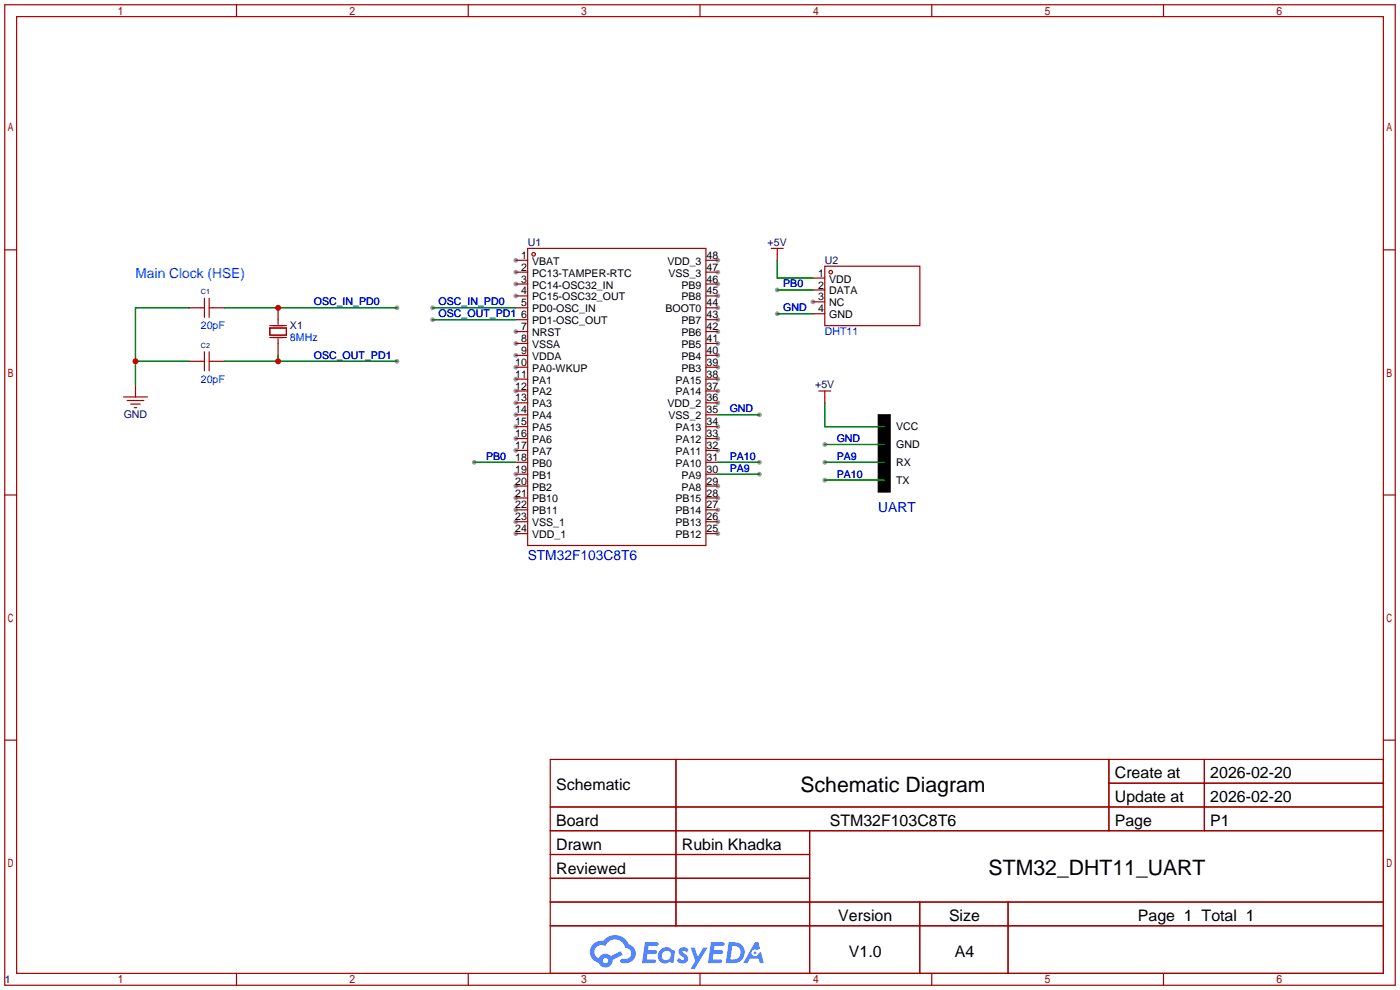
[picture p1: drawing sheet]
<svg xmlns="http://www.w3.org/2000/svg" width="299mm" height="212mm" viewBox="0 0 299 212" stroke-linecap="round" stroke-linejoin="round" font-family="sans-serif">
<g fill="#999">
<circle cx="110.2" cy="55.6" r=".51"/>
<circle cx="110.2" cy="58.2" r=".51"/>
<circle cx="110.2" cy="60.7" r=".51"/>
<circle cx="110.2" cy="63.2" r=".51"/>
<circle cx="110.2" cy="70.9" r=".51"/>
<circle cx="110.2" cy="73.4" r=".51"/>
<circle cx="110.2" cy="75.9" r=".51"/>
<circle cx="110.2" cy="78.5" r=".51"/>
<circle cx="110.2" cy="81" r=".51"/>
<circle cx="110.2" cy="83.6" r=".51"/>
<circle cx="110.2" cy="86.1" r=".51"/>
<circle cx="110.2" cy="88.6" r=".51"/>
<circle cx="110.2" cy="91.2" r=".51"/>
<circle cx="110.2" cy="93.7" r=".51"/>
<circle cx="110.2" cy="96.3" r=".51"/>
<circle cx="110.2" cy="101.3" r=".51"/>
<circle cx="110.2" cy="103.9" r=".51"/>
<circle cx="110.2" cy="106.4" r=".51"/>
<circle cx="110.2" cy="109" r=".51"/>
<circle cx="110.2" cy="111.5" r=".51"/>
<circle cx="110.2" cy="114" r=".51"/>
<circle cx="153.4" cy="114" r=".51"/>
<circle cx="153.4" cy="111.5" r=".51"/>
<circle cx="153.4" cy="109" r=".51"/>
<circle cx="153.4" cy="106.4" r=".51"/>
<circle cx="153.4" cy="103.9" r=".51"/>
<circle cx="153.4" cy="96.3" r=".51"/>
<circle cx="153.4" cy="93.7" r=".51"/>
<circle cx="153.4" cy="91.2" r=".51"/>
<circle cx="153.4" cy="86.1" r=".51"/>
<circle cx="153.4" cy="83.6" r=".51"/>
<circle cx="153.4" cy="81" r=".51"/>
<circle cx="153.4" cy="78.5" r=".51"/>
<circle cx="153.4" cy="75.9" r=".51"/>
<circle cx="153.4" cy="73.4" r=".51"/>
<circle cx="153.4" cy="70.9" r=".51"/>
<circle cx="153.4" cy="68.3" r=".51"/>
<circle cx="153.4" cy="65.8" r=".51"/>
<circle cx="153.4" cy="63.2" r=".51"/>
<circle cx="153.4" cy="60.7" r=".51"/>
<circle cx="153.4" cy="58.2" r=".51"/>
<circle cx="153.4" cy="55.6" r=".51"/>
<circle cx="173.7" cy="64.5" r=".51"/>
<circle cx="92.5" cy="65.8" r=".51"/>
<circle cx="92.5" cy="68.3" r=".51"/>
<circle cx="84.8" cy="77.2" r=".51"/>
<circle cx="84.8" cy="65.8" r=".51"/>
<circle cx="101.3" cy="98.8" r=".51"/>
<circle cx="162.3" cy="88.6" r=".51"/>
<circle cx="166.1" cy="67.1" r=".51"/>
<circle cx="166.1" cy="62" r=".51"/>
<circle cx="162.3" cy="101.3" r=".51"/>
<circle cx="162.3" cy="98.8" r=".51"/>
<circle cx="189" cy="91.2" r=".51"/>
<circle cx="189" cy="95" r=".51"/>
<circle cx="176.3" cy="95" r=".51"/>
<circle cx="176.3" cy="98.8" r=".51"/>
<circle cx="189" cy="98.8" r=".51"/>
<circle cx="176.3" cy="102.6" r=".51"/>
<circle cx="189" cy="102.6" r=".51"/>
</g>
<g fill="none" stroke="#a10000" stroke-width=".25">
<path d="M1 1h297.2v209.6h-297.2zM3.6 3.6h292.1v204.4h-292.1zM50.5 1v2.6M100.1 1v2.6M149.6 1v2.6M199.1 1v2.6M248.7 1v2.6M1 53.4h2.6M295.7 53.4h2.5M1 105.8h2.6M295.7 105.8h2.5M1 158.2h2.6"/>
<path d="M295.7 158.2h2.5M117.6 162.3h178.1v45.7h-178.1zM117.6 172.5h178.1M117.6 177.5h178.1M144.5 162.3v35.6M173 177.5v30.5M237 162.3v15.2M237 167.4h58.7M257.4 162.3v15.2M117.6 182.6h55.4M117.6 192.8h178.1M117.6 187.7h55.4"/>
<path d="M117.6 197.9h178.1M196.6 192.8v15.2M215.4 192.8v15.2M50.5 208v2.6M100.1 208v2.6M149.6 208v2.6M199.1 208v2.6M248.7 208v2.6"/>
</g>
<g fill="#5487ff">
<path d="M145.3 202.7a1.3 1.3 0 0 1 1.9 .3l-.4 .6a.54 .54 0 0 0-.9-.2l.1 .2a1.34 1.34 0 0 1 .9 1.8 1.47 1.47 0 0 1-2.3-.1l.5-.6 .8 .5a.31 .31 0 0 0 .4-.3 .31 .31 0 0 0-.3-.4 1.12 1.12 0 0 1-.7-1.8z"/>
<path d="M147.6 202.5h.9l.6 2 1.2-2h.9l-2.7 4.6h-.9l1-1.7z"/>
<path d="M137.8 201.4h1.7a1.31 1.31 0 0 1 1.2 .2 .4 .4 0 0 1-.3 .5l-1.8 .1-.1 .9h1.6a.4 .4 0 0 1 .4 .4 .4 .4 0 0 1-.5 .4h-1.6l-.2 1.2h1.4a.46 .46 0 0 1 .5 0 .46 .46 0 0 1 .1 .5l-.4 .2h-2.6z"/>
<path d="M151.9 201.4h1.7a1.32 1.32 0 0 1 1.2 .2 .39 .39 0 0 1-.3 .5l-1.8 .1-.1 .9h1.6a.4 .4 0 0 1 .4 .4 .4 .4 0 0 1-.4 .4h-1.7l-.2 1.2h1.4a.46 .46 0 0 1 .5 0 .46 .46 0 0 1 .1 .5l-.4 .2h-2.6z"/>
<path d="M161.3 201.4h.8l.3 1.3-.6 .4a.75 .75 0 0 0-1.1 .3 .75 .75 0 0 0 .5 1 .75 .75 0 0 0 .9-.7l.5-.2 .6 2.3h-.8l-.3-.9h-1.8l-.5 .9h-1z"/>
<path d="M155.7 201.4l-.6 4.4h1.5a2.27 2.27 0 0 0 2.6-2.2 2.27 2.27 0 0 0-2.7-2.2zM156.5 202.1a1.5 1.5 0 0 1 1.8 1.6 1.5 1.5 0 0 1-1.9 1.4h-.3z"/>
<path d="M141.2 203a1.6 1.6 0 0 0-.3 2.3 1.6 1.6 0 0 0 2.3 .2l.7 .3 .3-2.4-.1-.3-.5-.1a1.58 1.58 0 0 0-2.4 0zM141.8 203.5a.98 .98 0 0 1 1.6 .4 .98 .98 0 0 1-1.1 1.3 .94 .94 0 0 1-.9-.7 .94 .94 0 0 1 .4-1z"/>
<path d="M126.8 201.8a2.37 2.37 0 0 0 1.1 4 1.54 1.54 0 0 0 1.8 1 1.54 1.54 0 0 0 1.2-1.6l2.2-1.1-.5-.8-2 1a1.57 1.57 0 0 0-2.7 .5 1.5 1.5 0 0 1-.7-2.1 1.5 1.5 0 0 1 2.2-.5 2.23 2.23 0 0 1 2.3-1.4 2.23 2.23 0 0 1 2 1.8 1.16 1.16 0 0 1 1.2 1.1 1.16 1.16 0 0 1-1.1 1.2h-.7a.47 .47 0 0 0-.5 .4 .47 .47 0 0 0 .4 .5 2.17 2.17 0 0 0 2.5-.9 2.17 2.17 0 0 0-.3-2.7l-.8-.4a3.2 3.2 0 0 0-5.5-.7l-1.1 .1zM128.8 205.3a.6 .6 0 0 1 1.2 0 .6 .6 0 0 1-1.2 0z"/>
<circle cx="161.4" cy="203.6" r=".28"/>
</g>
<g fill="none" stroke="#a10000" stroke-width=".25">
<path d="M110.2 55.6h2.6M110.2 58.2h2.6M112.8 53.1h38.1v63.5h-38.1zM150.9 55.6h2.5M150.9 58.2h2.5M164.8 53.1h2.6M166.1 53.1v2.5M173.7 59.4h2.6M176.3 56.9h20.3v12.7h-20.3zM40.4 65.8h3.3M40.4 77.2h3.3M43.7 63.8v4"/>
<path d="M43.7 75.2v4M44.7 65.8h3.3M44.7 63.8v4M44.7 75.2v4M44.7 77.2h3.3M57.7 70.1h3.5v1.5h-3.5zM57.7 72.1h3.5M57.7 69.6h3.5M59.4 65.8v3.5M59.4 72.4v3.5M110.2 60.7h2.6M110.2 63.2h2.6"/>
<path d="M110.2 65.8h2.6M110.2 68.3h2.6M110.2 70.9h2.6M110.2 73.4h2.6M110.2 75.9h2.6M110.2 78.5h2.6M150.9 60.7h2.5M150.9 63.2h2.5M150.9 65.8h2.5M150.9 68.3h2.5M150.9 70.9h2.5M150.9 73.4h2.5"/>
<path d="M150.9 75.9h2.5M150.9 78.5h2.5M173.7 62h2.6M173.7 64.5h2.6M173.7 67.1h2.6M26.4 84.8h5.1M27.2 85.6h3.5M27.9 86.4h2.1M28.7 87.1h.5M29 82.3v2.5M110.2 81h2.6M110.2 83.6h2.6"/>
<path d="M110.2 86.1h2.6M110.2 88.6h2.6M110.2 91.2h2.6M110.2 93.7h2.6M110.2 96.3h2.6M110.2 98.8h2.6M150.9 81h2.5M150.9 83.6h2.5M150.9 86.1h2.5M150.9 88.6h2.5M150.9 91.2h2.5M150.9 93.7h2.5"/>
<path d="M150.9 96.3h2.5M150.9 98.8h2.5M175 83.6h2.5M176.3 83.6v2.5M110.2 101.3h2.6M110.2 103.9h2.6M110.2 106.4h2.6M110.2 109h2.6M110.2 111.5h2.6M110.2 114h2.6M150.9 101.3h2.5M150.9 103.9h2.5"/>
<path d="M150.9 106.4h2.5M150.9 109h2.5M150.9 111.5h2.5M150.9 114h2.5"/>
<circle cx="114" cy="54.4" r=".38"/>
<circle cx="177.5" cy="58.2" r=".38"/>
</g>
<g fill="none" stroke="#008700" stroke-width=".25">
<path d="M166.1 55.6v3.8h7.6M29 77.2h11.4M40.4 65.8h-11.4v16.5M48 65.8h36.8M48 77.2h36.8M59.4 75.9v1.3M92.5 65.8h17.7M92.5 68.3h17.7M166.1 67.1h7.6M166.1 62h7.6M101.3 98.8h8.9M153.4 98.8h8.9"/>
<path d="M153.4 88.6h8.9M176.3 98.8h12.7M176.3 86.1v5.1h12.7M176.3 95h12.7M153.4 101.3h8.9M176.3 102.6h12.7"/>
</g>
<path d="M187.7 88.6h2.5v16.6h-2.5z" fill="#000" stroke="#000" stroke-width=".25"/>
<g fill="#c00">
<circle cx="29" cy="77.2" r=".63"/>
<circle cx="59.4" cy="77.2" r=".63"/>
<circle cx="59.4" cy="65.8" r=".63"/>
</g>
<g font-size="4.5">
<text x="171.1" y="169.2">Schematic Diagram</text>
<text x="211.3" y="187">STM32_DHT11_UART</text>
</g>
<g font-size="3.4">
<text x="238.3" y="166.4">Create at</text>
<text x="258.7" y="166.4">2026-02-20</text>
<text x="118.9" y="168.9">Schematic</text>
<text x="238.3" y="171.4">Update at</text>
<text x="258.7" y="171.4">2026-02-20</text>
<text x="118.9" y="176.5">Board</text>
<text x="177.3" y="176.5">STM32F103C8T6</text>
<text x="238.3" y="176.5">Page</text>
<text x="258.7" y="176.5">P1</text>
<text x="118.9" y="181.6">Drawn</text>
<text x="145.7" y="181.6">Rubin Khadka</text>
<text x="118.9" y="186.7">Reviewed</text>
<text x="179.2" y="196.8">Version</text>
<text x="202.8" y="196.8">Size</text>
<text x="243.2" y="196.8">Page 1 Total 1</text>
<text x="181.4" y="204.5">V1.0</text>
<text x="204.1" y="204.5">A4</text>
</g>
<text font-size="2.9" fill="#03f" x="29" y="59.5">Main Clock (HSE)</text>
<g font-size="2.9" fill="#00f">
<text x="187.7" y="109.5">UART</text>
<text x="112.8" y="119.7">STM32F103C8T6</text>
</g>
<g font-size="2.3" fill="#000080">
<text x="112.8" y="52.5">U1</text>
<text x="164.1" y="52.5">+5V</text>
<text x="176.3" y="56.4">U2</text>
<text x="62" y="70.3">X1</text>
<text x="174.2" y="83">+5V</text>
<text x="26.4" y="89.4">GND</text>
<text x="1" y="210">1</text>
</g>
<g font-size="2.3">
<text x="111.4" y="55.3">1</text>
<text x="111.4" y="57.9">2</text>
<text x="113.7" y="56.6">VBAT</text>
<text x="113.7" y="59.1">PC13-TAMPER-RTC</text>
<text x="142.6" y="56.6">VDD_3</text>
<text x="142.9" y="59.1">VSS_3</text>
<text x="151" y="57.9">47</text>
<text x="151" y="55.3">48</text>
<text x="174.9" y="59.1">1</text>
<text x="111.4" y="60.4">3</text>
<text x="111.4" y="62.9">4</text>
<text x="111.4" y="65.5">5</text>
<text x="113.7" y="61.7">PC14-OSC32_IN</text>
<text x="113.7" y="64.2">PC15-OSC32_OUT</text>
<text x="145.7" y="64.2">PB8</text>
<text x="145.7" y="61.7">PB9</text>
<text x="151" y="65.5">44</text>
<text x="151" y="62.9">45</text>
<text x="151" y="60.4">46</text>
<text x="174.9" y="61.7">2</text>
<text x="174.9" y="64.2">3</text>
<text x="177.2" y="60.4">VDD</text>
<text x="177.2" y="62.9">DATA</text>
<text x="177.2" y="65.5">NC</text>
<text x="111.4" y="68">6</text>
<text x="111.4" y="70.6">7</text>
<text x="113.7" y="66.7">PD0-OSC_IN</text>
<text x="113.7" y="69.3">PD1-OSC_OUT</text>
<text x="113.7" y="71.8">NRST</text>
<text x="142.2" y="66.7">BOOT0</text>
<text x="145.7" y="71.8">PB6</text>
<text x="145.7" y="69.3">PB7</text>
<text x="151" y="70.6">42</text>
<text x="151" y="68">43</text>
<text x="174.9" y="66.7">4</text>
<text x="177.2" y="68">GND</text>
<text x="111.4" y="73.1">8</text>
<text x="111.4" y="75.6">9</text>
<text x="113.7" y="74.4">VSSA</text>
<text x="113.7" y="76.9">VDDA</text>
<text x="145.7" y="76.9">PB4</text>
<text x="145.7" y="74.4">PB5</text>
<text x="151" y="75.6">40</text>
<text x="151" y="73.1">41</text>
<text x="110.1" y="78.2">10</text>
<text x="110.1" y="80.7">11</text>
<text x="110.1" y="83.3">12</text>
<text x="113.7" y="79.4">PA0-WKUP</text>
<text x="113.7" y="82">PA1</text>
<text x="144.4" y="82">PA15</text>
<text x="145.7" y="79.4">PB3</text>
<text x="151" y="83.3">37</text>
<text x="151" y="80.7">38</text>
<text x="151" y="78.2">39</text>
<text x="110.1" y="85.8">13</text>
<text x="110.1" y="88.3">14</text>
<text x="113.7" y="84.5">PA2</text>
<text x="113.7" y="87.1">PA3</text>
<text x="113.7" y="89.6">PA4</text>
<text x="142.6" y="87.1">VDD_2</text>
<text x="142.9" y="89.6">VSS_2</text>
<text x="144.4" y="84.5">PA14</text>
<text x="151" y="88.3">35</text>
<text x="151" y="85.8">36</text>
<text x="110.1" y="90.9">15</text>
<text x="110.1" y="93.4">16</text>
<text x="110.1" y="96">17</text>
<text x="113.7" y="92.1">PA5</text>
<text x="113.7" y="94.7">PA6</text>
<text x="144.4" y="94.7">PA12</text>
<text x="144.4" y="92.1">PA13</text>
<text x="151" y="96">32</text>
<text x="151" y="93.4">33</text>
<text x="151" y="90.9">34</text>
<text x="191.5" y="91.9">VCC</text>
<text x="191.5" y="95.7">GND</text>
<text x="110.1" y="98.5">18</text>
<text x="110.1" y="101">19</text>
<text x="113.7" y="97.2">PA7</text>
<text x="113.7" y="99.8">PB0</text>
<text x="144.4" y="99.8">PA10</text>
<text x="144.4" y="97.2">PA11</text>
<text x="151" y="101">30</text>
<text x="151" y="98.5">31</text>
<text x="191.5" y="99.5">RX</text>
<text x="110.1" y="103.6">20</text>
<text x="110.1" y="106.1">21</text>
<text x="113.7" y="102.3">PB1</text>
<text x="113.7" y="104.8">PB2</text>
<text x="113.7" y="107.4">PB10</text>
<text x="144.4" y="107.4">PB15</text>
<text x="145.7" y="104.8">PA8</text>
<text x="145.7" y="102.3">PA9</text>
<text x="151" y="106.1">28</text>
<text x="151" y="103.6">29</text>
<text x="191.5" y="103.3">TX</text>
<text x="110.1" y="108.7">22</text>
<text x="110.1" y="111.2">23</text>
<text x="110.1" y="113.7">24</text>
<text x="113.7" y="109.9">PB11</text>
<text x="113.7" y="112.5">VSS_1</text>
<text x="144.4" y="112.5">PB13</text>
<text x="144.4" y="109.9">PB14</text>
<text x="151" y="113.7">25</text>
<text x="151" y="111.2">26</text>
<text x="151" y="108.7">27</text>
<text x="113.7" y="115">VDD_1</text>
<text x="144.4" y="115">PB12</text>
</g>
<g font-size="2.3" fill="#00f">
<text x="67.1" y="65.2">OSC_IN_PD0</text>
<text x="93.7" y="65.2">OSC_IN_PD0</text>
<text x="167.4" y="61.4">PB0</text>
<text x="42.9" y="70.3">20pF</text>
<text x="93.7" y="67.8">OSC_OUT_PD1</text>
<text x="167.4" y="66.5">GND</text>
<text x="176.3" y="71.6">DHT11</text>
<text x="62" y="72.9">8MHz</text>
<text x="67.1" y="76.7">OSC_OUT_PD1</text>
<text x="42.9" y="81.8">20pF</text>
<text x="156" y="88.1">GND</text>
<text x="178.8" y="94.5">GND</text>
<text x="103.9" y="98.3">PB0</text>
<text x="156" y="100.8">PA9</text>
<text x="156" y="98.3">PA10</text>
<text x="178.8" y="98.3">PA9</text>
<text x="178.8" y="102.1">PA10</text>
</g>
<g font-size="1.5" fill="#000080">
<text x="42.9" y="62.9">C1</text>
<text x="42.9" y="74.3">C2</text>
</g>
</svg>
